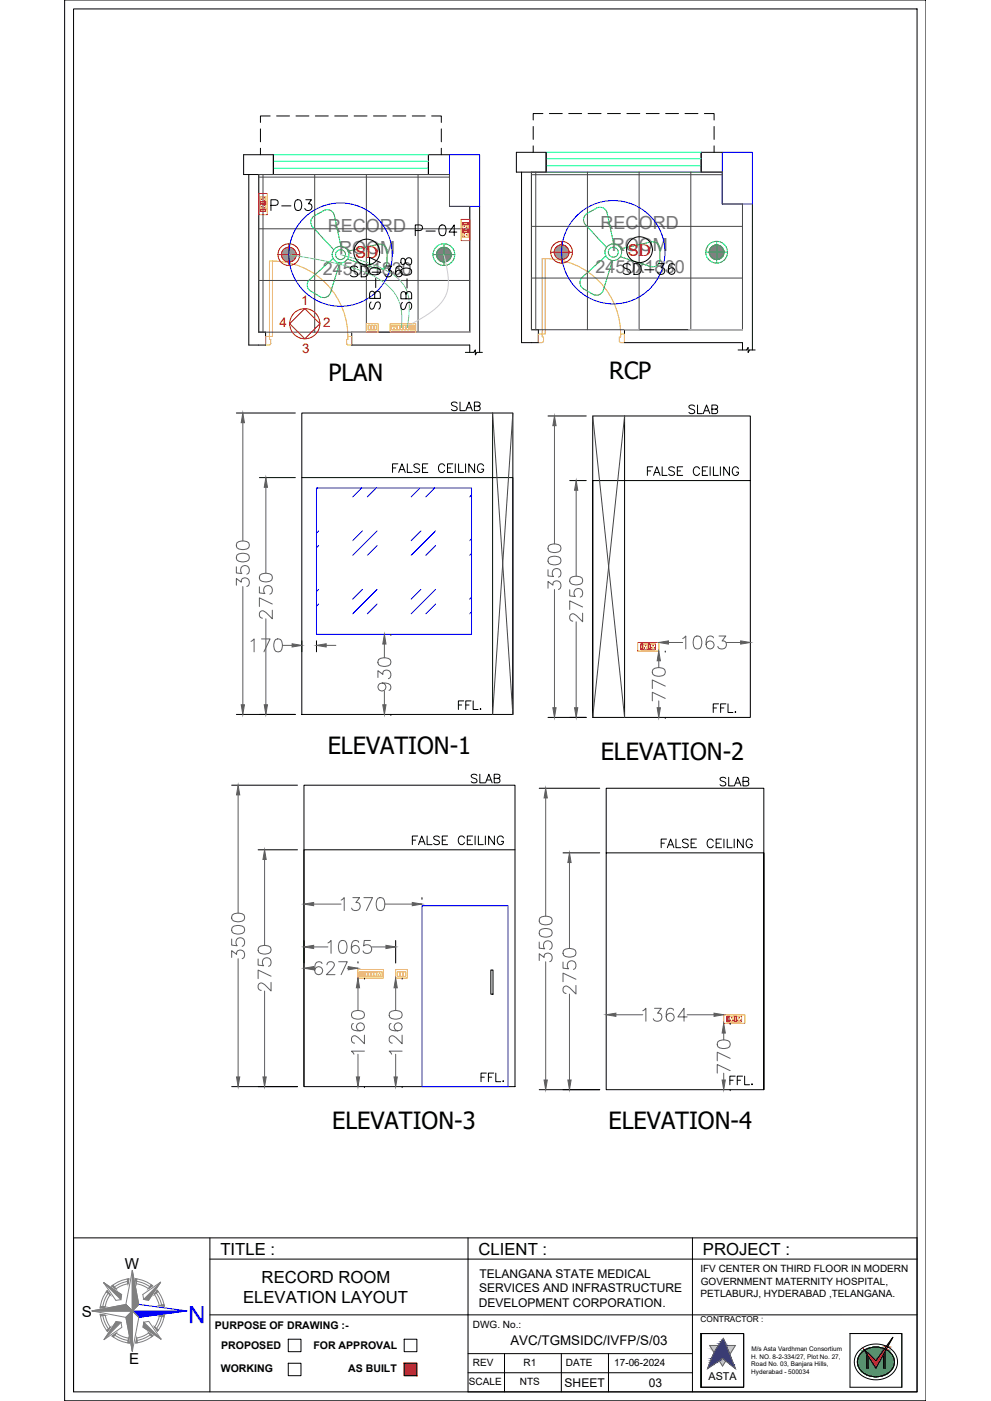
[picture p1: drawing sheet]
<svg xmlns="http://www.w3.org/2000/svg" width="420mm" height="594mm" viewBox="0 0 420 594" stroke-linecap="round" stroke-linejoin="round" font-family="sans-serif">
<!-- layer: walls -->
<path d="M103.3 65.6h12.6v8.4h-12.6zM105.5 74v72.3h7.1v-5.5h-2.9v-66.8M190.6 65.6h-9v8.4h9M218.9 64.6h12.6v8.4h-12.6zM221.1 73v72.3h7.1v-5.5h-2.9v-66.8M306.2 64.6h-8.9v8.4h8.9M199.2 87.5v53.3h-50.1v5.5h50.1v3.1M203.4 87.5v61.9M314.8 86.5v53.3h-50v5.5h50v3.1M319 86.5v61.9" fill="none" stroke="#000" stroke-width=".42"/>
<!-- layer: DOOR -->
<path d="M114.2 110.7h1.3v32h-1.3zM115.5 110.7a32 32 0 0 1 32 33.2M229.9 109.7h1.3v31.9h-1.3zM231.2 109.7a32 32 0 0 1 31.9 33.2M112.6 142.7h1.6v1.2h.6v1.9l-.6 .5h-1.6zM147.5 142.7h1.6v3.6h-1.6l-.6-.5v-1.9h.6zM228.2 141.6h1.7v1.3h.5v1.8l-.5 .6h-1.7zM263.1 141.6h1.7v3.7h-1.7l-.5-.6v-1.8h.5z" fill="none" stroke="#c8c92d" stroke-width=".42"/>
<!-- layer: col -->
<path d="M190.6 65.6h12.8v21.9h-12.8zM306.2 64.6h12.8v21.9h-12.8z" fill="none" stroke="#00f" stroke-width=".42"/>
<!-- layer: Lines -->
<g fill="none" stroke="#000" stroke-width=".42">
<path d="M110.4 54.7v5.4M114.5 49.2h-4.1v2.7M117.3 49.2h5.5M125.5 49.2h5.5M133.7 49.2h5.5M141.9 49.2h5.5M150.1 49.2h5.5M158.4 49.2h5.4M166.6 49.2h5.5M174.8 49.2h5.5M183 49.2h4.1v2.7M187.1 54.7v5.4"/>
<path d="M226.1 53.6v5.5M230.2 48.2h-4.1v2.7M232.9 48.2h5.5M241.1 48.2h5.5M249.3 48.2h5.5M257.6 48.2h5.4M265.8 48.2h5.5M274 48.2h5.5M282.2 48.2h5.5M290.4 48.2h5.5M298.6 48.2h4.2v2.7M302.8 53.6v5.5"/>
<path d="M110.4 62.9v2.7M187.1 62.9v2.7M226.1 61.8v2.8M302.8 61.8v2.8"/>
</g>
<!-- layer: Window -->
<path d="M115.9 74h65.7M115.9 71.3h65.7M115.9 65.6h65.7M115.9 68.4h65.7M231.5 73h65.8M231.5 70.2h65.8M231.5 64.6h65.8M231.5 67.3h65.8" fill="none" stroke="#0ff" stroke-width=".42"/>
<!-- layer: wall -->
<path d="M115.9 65.6v8.4M181.6 65.6v8.4M231.5 64.6v8.4M297.3 64.6v8.4" fill="none" stroke="#000" stroke-width=".42"/>
<!-- layer: ELE-LIGHTING WIRING -->
<g fill="none" stroke="#454545" stroke-width=".42">
<path d="M109.7 74h80.9v13.5h8.6v53.3h-89.5zM109.7 75.1h80.9M111.5 74v66.8M133.4 74v66.8M155.3 74v66.8M177.2 74v66.8M225.3 73h80.9v13.5h8.6v53.3h-89.5zM225.3 74.1h80.9M227.2 73v66.8M249.1 73v66.8M271 73v66.8M292.9 73v66.8"/>
<path d="M109.7 97h89.5M225.3 96h89.5M109.7 118.9h89.5M225.3 117.9h89.5"/>
</g>
<!-- layer: ELE-12W UPS LIGHT -->
<g fill="none" stroke="#0f0" stroke-width=".42">
<path d="M183.6 108h9.2M188.2 103.4v9.2M299.2 106.9h9.2M303.8 102.3v9.3"/>
<circle cx="188.2" cy="108" r="3.1"/>
<circle cx="188.2" cy="108" r="4.6"/>
<circle cx="303.8" cy="107" r="3.1"/>
<circle cx="303.8" cy="107" r="4.6"/>
</g>
<g fill="none" stroke="#808080" stroke-width=".42">
<path d="M185.1 107.9l3.2 3.2M185.1 108l3.1 3.1M185.1 108.2l2.9 2.9M185.1 107.7l3.4 3.4M185.1 107.6l3.5 3.5M185.1 108.4l2.7 2.7M185.1 107.4l3.7 3.7M185.1 108.6l2.5 2.4M185.2 107.3l3.7 3.7M185.2 108.8l2.2 2.2M185.2 107.1l3.8 3.9M185.2 107l4 4"/>
<path d="M185.3 109l1.9 1.9M185.3 106.9l4 4M185.3 106.8l4.1 4.1M185.4 106.7l4.1 4.1M185.4 109.3l1.5 1.5M185.4 106.6l4.2 4.2M185.5 106.4l4.2 4.3M185.5 106.3l4.3 4.3M185.6 109.7l.9 .9M185.6 106.2l4.3 4.4M185.9 105.9l4.4 4.4-4.5-4.3M186 105.8l4.4 4.4"/>
<path d="M186 105.7l4.5 4.4M186.1 105.6l4.4 4.4M186.2 105.6l4.4 4.4M186.3 105.5l4.4 4.4M186.4 105.4l4.4 4.4M186.5 105.3l4.3 4.4M186.6 105.3l4.3 4.3M186.7 105.2l4.2 4.3M186.8 105.2l4.2 4.2M186.9 105.1l4.2 4.1M187 105.1l4.1 4M187.2 105l4 4"/>
<path d="M187.3 105l3.9 3.9M187.4 104.9l3.8 3.9M187.5 104.9l3.8 3.7M187.7 104.9l3.6 3.6M187.8 104.9l3.5 3.4M188 104.9l3.3 3.3M188.1 104.8l3.2 3.2M188.3 104.8l3 3.1M188.5 104.9l2.8 2.8M188.7 104.9l2.6 2.6M188.9 104.9l2.4 2.4M189.1 105l2.1 2.1"/>
<path d="M189.3 105.1l1.8 1.8M189.6 105.2l1.4 1.4M190 105.4l.7 .7M190.1 110.4l-4.4-4.3 4.3 4.4M300.7 107l3.1 3.1M300.7 106.8l3.3 3.3M300.7 107.2l2.9 2.9M300.7 106.7l3.4 3.4M300.7 107.4l2.7 2.7M300.7 106.5l3.6 3.6M300.8 106.4l3.6 3.6M300.8 107.5l2.4 2.5"/>
<path d="M300.8 106.3l3.7 3.7M300.8 107.8l2.2 2.2M300.8 106.1l3.9 3.9M300.9 106l3.9 3.9M300.9 108l1.9 1.9M300.9 105.9l4 4M300.9 105.8l4.1 4M301 105.6l4.1 4.2M301 108.3l1.5 1.5M301.1 105.5l4.2 4.2M301.1 105.4l4.3 4.3M301.2 105.3l4.3 4.3"/>
<path d="M301.2 108.6l1 1M301.2 105.2l4.4 4.4M301.3 105.1l4.4 4.4M301.4 105l4.4 4.4M301.4 104.9l4.4 4.4M301.5 104.9l4.4 4.4M301.6 104.8l4.4 4.4M301.7 104.7l4.4 4.4M301.8 104.6l4.4 4.4M301.9 104.5l4.4 4.4M301.9 104.5l4.4 4.3M302 104.4l4.4 4.3"/>
<path d="M302.3 104.2l4.3 4.2M302.5 104.1l4.1 4.2M302.6 104.1l4.1 4.1M302.7 104l4 4.1M302.8 104l4 4M302.9 104l3.9 3.9M303 103.9l3.9 3.8M303.2 103.9l3.7 3.7M303.3 103.9l3.6 3.6M303.5 103.8l3.4 3.5M303.6 103.8l3.4 3.4M303.8 103.8l3.2 3.2"/>
<path d="M303.9 103.8l3.1 3.1M304.1 103.8l2.9 2.9M304.3 103.9l2.6 2.6M304.5 103.9l2.4 2.4M304.7 103.9l2.1 2.2M305 104l1.8 1.8M305.3 104.2l1.3 1.3M305.7 104.4l.7 .7M306.5 108.5l-4.3-4.2 4.3 4.3"/>
</g>
<!-- layer: ELE-12W LED -->
<g fill="none" stroke="#f00" stroke-width=".42">
<path d="M117.9 108h9.2M122.5 103.4v9.2M233.5 106.9h9.2M238.1 102.3v9.3"/>
<circle cx="122.5" cy="108" r="3.1"/>
<circle cx="122.5" cy="108" r="4.6"/>
<circle cx="238.1" cy="107" r="3.1"/>
<circle cx="238.1" cy="107" r="4.6"/>
</g>
<g fill="none" stroke="#989898" stroke-width=".42">
<path d="M119.3 107.9l3.3 3.2M119.3 108l3.1 3.1M119.3 108.2l2.9 2.9M119.3 107.7l3.4 3.4M119.4 108.4l2.7 2.7M119.4 107.6l3.5 3.5M119.4 107.4l3.6 3.7M119.4 108.6l2.5 2.4M119.4 107.3l3.8 3.7M119.4 108.8l2.3 2.2M119.4 107.1l3.9 3.9M119.5 107l3.9 4"/>
<path d="M119.5 109l1.9 1.9M119.5 106.9l4 4M119.6 106.8l4.1 4.1M119.6 106.7l4.2 4.1M119.6 109.3l1.5 1.5M119.7 106.6l4.2 4.2M119.7 106.4l4.3 4.3M119.8 106.3l4.3 4.3M119.8 109.7l1 .9M119.9 106.2l4.3 4.4M119.9 106.1l4.4 4.4M120 106.1l4.4 4.3"/>
<path d="M120.1 106l4.4 4.4M120.1 105.9l4.5 4.4M120.2 105.8l4.4 4.4M120.3 105.7l4.4 4.4M120.4 105.6l4.4 4.4M120.5 105.6l4.4 4.4M120.8 105.3l4.3 4.4M120.9 105.3l4.3 4.3M121 105.2l4.2 4.3M121.1 105.2l4.2 4.2M121.2 105.1l4.1 4.1M121.3 105.1l4.1 4"/>
<path d="M121.4 105l4 4M121.5 105l4 3.9M121.7 104.9l3.8 3.9M121.8 104.9l3.7 3.7M121.9 104.9l3.7 3.6M122.1 104.9l3.5 3.4M122.2 104.9l3.4 3.3M122.4 104.8l3.2 3.2M122.6 104.8l3 3.1M122.7 104.9l2.9 2.8M122.9 104.9l2.7 2.6M123.1 104.9l2.4 2.4"/>
<path d="M123.3 105l2.2 2.1M123.6 105.1l1.8 1.8M123.9 105.2l1.4 1.4M124.3 105.4l.7 .7M125 109.8l-4.3-4.4 4.3 4.5M235 106.8l3.2 3.3M235 107l3.1 3.1M235 107.2l2.9 2.9M235 106.7l3.4 3.4M235 106.5l3.5 3.6M235 107.4l2.7 2.7M235 106.4l3.7 3.6"/>
<path d="M235 107.5l2.5 2.5M235.1 106.3l3.7 3.7M235.1 107.8l2.2 2.2M235.1 106.1l3.8 3.9M235.1 106l4 3.9M235.2 108l1.9 1.9M235.2 105.9l4 4M235.2 105.8l4.1 4M235.3 105.6l4.1 4.2M235.3 108.3l1.5 1.5M235.3 105.5l4.2 4.2M235.4 105.4l4.2 4.3"/>
<path d="M235.4 105.3l4.3 4.3M235.5 108.6l.9 1M235.5 105.2l4.3 4.4M235.6 105.1l4.3 4.4M235.7 104.9l4.4 4.4-4.5-4.3M235.8 104.9l4.4 4.4M235.9 104.8l4.4 4.4M235.9 104.7l4.5 4.4M236 104.6l4.4 4.4M236.1 104.5l4.4 4.4M236.2 104.5l4.4 4.3M236.3 104.4l4.4 4.3"/>
<path d="M236.4 104.3l4.3 4.3M236.5 104.3l4.3 4.2M236.6 104.2l4.3 4.2M236.7 104.1l4.2 4.2M236.8 104.1l4.2 4.1M236.9 104l4.1 4.1M237.1 104l4 4M237.2 104l3.9 3.9M237.3 103.9l3.8 3.8M237.4 103.9l3.8 3.7M237.6 103.9l3.6 3.6M237.7 103.8l3.5 3.5"/>
<path d="M237.9 103.8l3.3 3.4M238 103.8l3.2 3.2M238.2 103.8l3 3.1M238.4 103.8l2.8 2.9M238.6 103.9l2.6 2.6M238.8 103.9l2.4 2.4M239 103.9l2.1 2.2M239.2 104l1.8 1.8M239.5 104.2l1.4 1.3M239.9 104.4l.7 .7"/>
</g>
<!-- layer: ELE-1200MM CEILINGFAN -->
<g fill="none" stroke="#0f0" stroke-width=".42">
<path d="M137.2 89.3l-3.9 2.2a3.1 3.1 0 0 0-.7 4.8l8.9 9.6M137.3 89.3a3.1 3.1 0 0 1 4.5 2l2.8 13.1M141.2 109.6l-9.9 9a3.1 3.1 0 0 0 .5 4.9l3.9 2.3a3.1 3.1 0 0 0 4.5-1.7l3.8-12.6M147.6 106.5l12.8-2.9a3.1 3.1 0 0 1 3.7 3M256.9 108.6l-10 8.9M259.7 110.5l-3.9 12.5a3.1 3.1 0 0 1-4.5 1.8l-3.9-2.3a3.1 3.1 0 0 1-.5-5M260.2 103.4l-2.8-13.1a3.1 3.1 0 0 0-4.5-2l-3.9 2.2a3.1 3.1 0 0 0-.8 4.8l8.9 9.6M263.2 105.5l12.9-2.9a3.1 3.1 0 0 1 3.7 3l-.1 4.5"/>
<circle cx="144.4" cy="108" r="2.1"/>
<circle cx="144.4" cy="108" r="3.5"/>
<circle cx="260" cy="107" r="2.1"/>
<circle cx="260" cy="107" r="3.5"/>
</g>
<g fill="none" stroke="#00f" stroke-width=".42">
<circle cx="144.4" cy="108" r="21.9"/>
<circle cx="260" cy="107" r="21.9"/>
</g>
<!-- layer: ELE-LIGHTING WIRING -->
<path d="M188.2 108a32.3 32.3 0 0 1 1.5 15.1l-.9 2.6a25.9 25.9 0 0 1-11.7 10.2l-5.6 3M264.8 139.8h6.2M291.9 139.8h22.9M149.1 140.8h6.2M176.3 140.8h22.9" fill="none" stroke="#debad0" stroke-width=".42"/>
<!-- layer: ELE-4M UPS P.SB -->
<path d="M155.3 137.2h5v3.6h-5zM156.1 137.9h.9v1.9h-.9zM157.3 137.9h1v1.9h-1zM158.6 137.9h.9v1.9h-.9zM167.8 411.1h4.9v3.7h-4.9zM168.5 412.1h.9v1.9h-.9zM169.7 412.1h1v1.9h-1zM171 412.1h1v1.9h-1z" fill="none" stroke="#ffbf00" stroke-width=".42"/>
<!-- layer: ELE-4M RAW P.SB -->
<g fill="none" stroke="#ffbf00" stroke-width=".42">
<path d="M165.4 137.2h10.9v3.6h-10.9zM166 137.9h2.3v1.9h-2.3zM166.6 138.4h.2zM167.1 139.1v.4zM167.4 138.4l.3 .2zM168.5 137.9h.9v1.9h-.9zM169.8 137.9h.9v1.9h-.9zM171 137.9h1v1.9h-1zM172.3 137.9h.9v1.9h-.9zM173.6 137.9h2.1v1.9h-2.1zM174.3 138.9h.3l-.3 .1M174.6 138.5v.3"/>
<path d="M174.7 138.9l.1 .2M174.7 138.9l.2 .1M174.8 138.5l-.1 .3M151.8 411.1h10.8v3.7h-10.8zM152.4 412.1h2.1v1.9h-2.1zM153.2 412.8l.1 .3-.2-.1M153.3 413.4l.1-.2v.3M153.7 412.9l-.2 .2M153.7 413.1h-.2M154.8 412.1h.9v1.9h-.9zM156 412.1h1v1.9h-1zM157.3 412.1h1v1.9h-1z"/>
<path d="M158.6 412.1h.9v1.9h-.9zM159.8 412.1h2.3v1.9h-2.3zM160.3 413.4l.3 .2zM160.8 412.5l.1 .3zM161.3 413.4v.2z"/>
<circle cx="174.6" cy="138.8" r=".7"/>
<circle cx="174.6" cy="138.8" r=".07"/>
<circle cx="153.4" cy="413.1" r=".7"/>
<circle cx="153.4" cy="413.1" r=".07"/>
</g>
<!-- layer: ELE-LIGHTING WIRING -->
<path d="M122.5 108l12 2a77.2 77.2 0 0 1 25 7.7l4.1 2.7 3.2 3.2a18.9 18.9 0 0 1 3.5 14.3l-.1 1M144.4 108l7.7 2.2a39.9 39.9 0 0 1 17 8.2l2.9 3.9 .9 2.4 .5 2.3a43.8 43.8 0 0 1-.6 11.9" fill="none" stroke="#63d7b6" stroke-width=".42"/>
<!-- layer: ELE-2NOS OF 6-16 RAW POWER SOCKET -->
<g fill="none" stroke="#ff7f00" stroke-width=".42">
<path d="M109.7 82h3.6v9h-3.6zM110.3 86.5v-.9v.9M110.3 83.4h2.4v2.1h-2.4zM110.3 89.6v-.8v.8M110.3 88.8h2.4v.8h-2.4h2.4M110.3 86.5h2.4M110.3 85.6h2.4M110.6 88.9v.7h1.8M112.4 85.7h-1.8v.7h1.8M112.7 86.6h-2.4v2.1h2.4M195.5 93h3.7v9h-3.7zM196.1 98.6h2.4v2h-2.4z"/>
<path d="M196.1 94.4h2.4h-2.4v.9h2.4M196.1 95.4h2.4v2.1h-2.4M196.1 97.6h2.4M196.1 98.4h2.4M196.4 94.5h1.9v.7h-1.9M196.4 97.7h1.9v.7h-1.9M197.7 99.5l.4 .1zM197.7 96.4h.4zM198.5 97.6v.8v-.8M198.5 94.4v.9v-.9M270.3 272.4h9v3.7h-9zM271.7 273.1h.8h-.8"/>
<path d="M272.5 273.3h-.7v1.9l.7-.1M272.5 273.1v2.3h-.8v-2.3v2.3M272.7 273.1h2v2.3h-2zM273 274.6l.3 .3zM273.6 273.6h.3l-.2 .3zM274.2 274.6l.2 .1-.2 .2zM274.9 273.1h.8h-.8M274.9 273.1v2.3h.8v-2.3M275.6 273.3h-.6v1.9l.6-.1M275.8 273.1h2.1v2.3h-2.1zM276.2 274.6l.3 .3zM276.8 273.6h.2l-.1 .3z"/>
<path d="M277.4 274.6l.2 .1-.3 .2zM306.8 430.3h9v3.6h-9zM308.2 430.9h.8h-.8M308.3 431.2h.7v1.8h-.7zM308.3 433h.7M309 430.9v2.4h-.8v-2.4v2.4M309.2 430.9h2.1v2.4h-2.1zM309.5 432.5l.3 .3zM310.1 431.4l.3 .1-.2 .3zM310.7 432.5l.3 .1-.3 .2zM311.4 430.9h.8h-.8M311.4 430.9v2.4h.8v-2.4"/>
<path d="M311.5 431.2h.6v1.8h-.6zM311.5 433h.6M312.4 430.9h2v2.4h-2zM312.7 432.5l.3 .3zM313.3 431.4l.2 .1-.1 .3zM313.9 432.5l.2 .1-.3 .2z"/>
</g>
<!-- layer: FA-BELOW SMOKE DERECTOR -->
<g fill="none" stroke="#000" stroke-width=".42">
<circle cx="155.5" cy="106.9" r="5.5"/>
<circle cx="271.1" cy="105.9" r="5.5"/>
</g>
<!-- layer: 0 -->
<path d="M27.4 0h365.2v594h-365.2zM31.2 3.8h357.6v586.4h-357.6zM197.3 149.4h3.6l.6-1v2.1l.7-1.1h2.3M312.9 148.4h3.6l.7-1.1v2.2l.6-1.1h2.4M208.1 411.3h.9v10.3h-.9zM198.4 524.9v65.3h190.4M388.8 524.9h-357.6v65.3M315.2 565.5h-18v22.7h18.1M360.4 565.5h21.9v22.7M297.2 588.1v-22.6h18.1v22.6" fill="none" stroke="#000" stroke-width=".42"/>
<!-- layer: EQP ASBUILT -->
<g fill="none" stroke="#000" stroke-width=".42">
<path d="M100.2 175.1h25M128 175.1h89.4v127.9h-89.4zM208.9 175.1v127.9M232.3 176.4h16.3M264.8 176.4v127.8M110 202.5h15.2M128 202.5h89.4v100.5M241.5 203.8h7.1M318.1 203.8h-66.8v100.4h66.8v-127.8h-66.8v127.8M128 271.7v4.7M134.2 271.7v4.7M165.7 269h.1"/>
<path d="M282 276.1h.1M100.2 303h25M165.7 303h.1M232.3 304.2h16.3M282 304.2h.1M98.2 333h27.9M128.9 333h89.4v127.8h-89.4zM228.6 334.2h25.7M109.4 360.3h16.7M218.3 360.3h-89.4v100.5M238.7 361.6h15.6M257 361.6h66.8v100.5h-66.8v-127.9h66.8v127.9"/>
<path d="M128.9 398.8v9.6M167.8 398.8v9.6M178.9 380.6v.7M151.8 407.8v.6M154.5 414.8h.1M170.5 414.8h.1M309.6 433.9h.1M98.2 460.8h27.9M154.5 460.8h.1M170.5 460.8h.1M228.6 462.1h25.7"/>
</g>
<path d="M208.9 175.1l8.5 127.9M217.4 175.1l-8.5 127.9M251.3 176.4l13.5 127.8M264.8 176.4l-13.5 127.8" fill="none" stroke="#454545" stroke-width=".42"/>
<g fill="none" stroke="#5e5e5e" stroke-width=".42">
<path d="M102.9 179.2v50.2M235.1 180.5v50.1M112.7 206.6v36.5M244.3 207.9v36.4M100.5 235.4a4.2 4.2 0 0 1 4.9 0 1.78 1.78 0 0 1-.8 2.6 4.5 4.5 0 0 1-4.1-.5l-.3-.8zM100.5 230.2a4.2 4.2 0 0 1 4.9 0 1.78 1.78 0 0 1-.8 2.6 4.5 4.5 0 0 1-4.1-.5l-.3-.8zM232.6 236.7a4.2 4.2 0 0 1 5 0 1.78 1.78 0 0 1-.8 2.6 4.5 4.5 0 0 1-4.2-.6l-.3-.7zM232.6 231.4a4.2 4.2 0 0 1 5 0 1.78 1.78 0 0 1-.8 2.6 4.5 4.5 0 0 1-4.2-.5l-.3-.8zM100.2 248.2v-2.9l2.1 1.6a1.76 1.76 0 0 1 2-1.9 1.76 1.76 0 0 1 1.4 2.4l-.3 .8-.8 .5M100.2 240.3v2.7l2.4 .2a1.93 1.93 0 0 1-.1-2.9 1.93 1.93 0 0 1 2.9 .4 1.93 1.93 0 0 1-.8 2.8M102.9 248.7v50.1M110 248.8v2.6l2.3 .3a1.93 1.93 0 0 1 0-2.9 1.93 1.93 0 0 1 2.9 .3 1.93 1.93 0 0 1-.8 2.9"/>
<path d="M110.2 243.9a4.2 4.2 0 0 1 5 0 1.78 1.78 0 0 1-.8 2.6 4.5 4.5 0 0 1-4.2-.5l-.2-.8zM115.5 258.7v3.7l-2.7-2.6a1.65 1.65 0 0 0-2.6-.3l-.2 1.6 .5 .8 .8 .2M115.5 256.1l-5.5-2.6v3.7M232.3 249.4v-2.8l2.1 1.5a1.76 1.76 0 0 1 2-1.8 1.76 1.76 0 0 1 1.4 2.4l-.2 .7-.8 .6M232.3 241.6v2.6l2.4 .3a1.93 1.93 0 0 1-.1-2.9 1.93 1.93 0 0 1 2.9 .3 1.93 1.93 0 0 1-.7 2.8M235.1 250v50.1M241.5 250.1v2.6l2.4 .3a1.94 1.94 0 0 1-.1-3 1.94 1.94 0 0 1 2.9 .4 1.94 1.94 0 0 1-.7 2.8M241.8 245.1a4.2 4.2 0 0 1 5 0 1.78 1.78 0 0 1-.8 2.6 4.5 4.5 0 0 1-4.2-.5l-.3-.8zM247 257.4l-5.5-2.6v3.6M106.4 272l1.3-1.1v5.5M110.9 270.9h3.6l-2.6 5.5M112.7 262.4v36.4"/>
<path d="M116.9 271.2a1.78 1.78 0 0 1 2.6 .8 4.5 4.5 0 0 1-.6 4.1 1.78 1.78 0 0 1-2.6-.7 4.5 4.5 0 0 1 .6-4.2zM119.7 273.7h4.2M138.3 273.7h4.1M160.5 279.7a4.2 4.2 0 0 1 4.9 0 1.78 1.78 0 0 1-.7 2.6 4.5 4.5 0 0 1-4.2-.5l-.3-.8zM163 273.1v5.8M244.3 263.7v36.4M247 260v3.7l-2.6-2.7a1.65 1.65 0 0 0-2.6-.2l-.3 1.5 .6 .8 .8 .3M283.4 272.4h6M289.5 270.7l1.3-1v5.5M294.7 270a1.77 1.77 0 0 1 2.6 .7 4.5 4.5 0 0 1-.5 4.2 1.77 1.77 0 0 1-2.7-.8 4.5 4.5 0 0 1 .6-4.1zM302.5 270.5a1.61 1.61 0 0 0-2.4-.5 4.2 4.2 0 0 0 0 4.9 1.7 1.7 0 0 0 2.5-.7 1.7 1.7 0 0 0-1.1-2.4 1.7 1.7 0 0 0-2.1 1.6M304.8 269.7h2.9l-1.6 2.1a1.76 1.76 0 0 1 1.9 2 1.76 1.76 0 0 1-2.4 1.4l-.8-.3-.5-.8"/>
<path d="M308 272.4h6M160.2 287.3v-2.9l2.1 1.6a1.76 1.76 0 0 1 2-1.9 1.76 1.76 0 0 1 1.4 2.4l-.3 .8-.7 .5M162.1 289.6a1.7 1.7 0 0 1 1.4 2.4 1.7 1.7 0 0 1-2.7 .6 1.7 1.7 0 0 1 .2-2.7 4.9 4.9 0 0 1 4.4 .5 1.62 1.62 0 0 1-.5 2.4M163 293v5.8M276.8 283.9a4.2 4.2 0 0 1 5 0 1.77 1.77 0 0 1-.8 2.6 4.5 4.5 0 0 1-4.2-.5l-.2-.8zM279.3 280.2v2.9M279.3 297.2v2.9M282 296.2l-5.4-2.7v3.7M282 290.9l-5.4-2.6v3.7M101 337.1v50.1M231.4 338.4v50.1M112.2 364.5v36.4"/>
<path d="M241.4 365.7v36.5M98.2 398.2v2.6l2.4 .2a1.94 1.94 0 0 1-.1-2.9 1.94 1.94 0 0 1 2.9 .4 1.94 1.94 0 0 1-.7 2.8M98.5 393.2a4.2 4.2 0 0 1 4.9 0 1.78 1.78 0 0 1-.7 2.6 4.5 4.5 0 0 1-4.2-.5l-.3-.8zM98.5 388a4.2 4.2 0 0 1 4.9 0 1.78 1.78 0 0 1-.7 2.6 4.5 4.5 0 0 1-4.2-.5l-.3-.8zM133 383.4h11.6M139 399.8l1.4-1v5.5M144.3 399.1a1.78 1.78 0 0 1 2.6 .7 4.5 4.5 0 0 1-.5 4.2 1.78 1.78 0 0 1-2.7-.8 4.5 4.5 0 0 1 .6-4.1zM144.6 381.7l1.3-1.1v5.5M149.6 380.6h2.9l-1.6 2.1a1.76 1.76 0 0 1 1.9 2 1.76 1.76 0 0 1-2.4 1.4l-.8-.3-.5-.7M152.1 399.6a1.62 1.62 0 0 0-2.4-.5 4.2 4.2 0 0 0 0 4.9 1.7 1.7 0 0 0 2.5-.7 1.7 1.7 0 0 0-1.1-2.4 1.7 1.7 0 0 0-2.1 1.6M154.3 380.6h3.6l-2.6 5.5M157 398.8h-2.6l-.2 2.3a1.94 1.94 0 0 1 2.9 0 1.94 1.94 0 0 1-.4 2.9 1.94 1.94 0 0 1-2.8-.8"/>
<path d="M160.3 380.9a1.78 1.78 0 0 1 2.6 .8 4.5 4.5 0 0 1-.5 4.1 1.78 1.78 0 0 1-2.6-.7 4.5 4.5 0 0 1 .5-4.2zM163.2 383.4h11.6M228.6 399.5v2.6l2.4 .2a1.94 1.94 0 0 1-.1-2.9 1.94 1.94 0 0 1 2.9 .4 1.94 1.94 0 0 1-.7 2.8M228.9 394.5a4.2 4.2 0 0 1 4.9 0 1.78 1.78 0 0 1-.7 2.6 4.5 4.5 0 0 1-4.2-.5l-.3-.8zM228.9 389.3a4.2 4.2 0 0 1 4.9 0 1.78 1.78 0 0 1-.7 2.6 4.5 4.5 0 0 1-4.2-.5l-.3-.8zM98.2 406v-2.9l2.1 1.6a1.76 1.76 0 0 1 2-1.9 1.76 1.76 0 0 1 1.4 2.4l-.3 .8-.7 .5M101 406.5v50.2M109.4 406.6v2.7l2.4 .2a1.94 1.94 0 0 1-.1-2.9 1.94 1.94 0 0 1 2.9 .4 1.94 1.94 0 0 1-.7 2.8M109.7 401.7a4.2 4.2 0 0 1 5 0 1.78 1.78 0 0 1-.8 2.6 4.5 4.5 0 0 1-4.2-.5l-.3-.8zM114.9 416.6v3.6l-2.6-2.6a1.64 1.64 0 0 0-2.6-.3l-.3 1.6 .6 .8 .7 .3M114.9 414l-5.5-2.7v3.7M133 410.6h.4"/>
<path d="M133 401.5h6M136.5 408.6a1.61 1.61 0 0 0-2.3-.5 4.2 4.2 0 0 0 0 4.9 1.7 1.7 0 0 0 2.5-.7 1.7 1.7 0 0 0-1.2-2.4 1.7 1.7 0 0 0-2.1 1.6M138.6 409.1l.5-1 1.6-.3a1.34 1.34 0 0 1 .8 2.1l-3.1 3.4h3.6M143.6 407.8h3.6l-2.6 5.5M147.2 410.6h.5M151.8 418.9v9.6M157.6 401.5h6M167.8 418.9v9.6M228.6 407.3v-2.9l2.1 1.6a1.76 1.76 0 0 1 2-1.9 1.76 1.76 0 0 1 1.4 2.4l-.3 .8-.7 .5M231.4 407.8v50.2M238.7 407.9v2.6l2.4 .3a1.94 1.94 0 0 1-.1-2.9 1.94 1.94 0 0 1 2.9 .4 1.94 1.94 0 0 1-.8 2.8M239 403a4.2 4.2 0 0 1 4.9 0 1.78 1.78 0 0 1-.8 2.6 4.5 4.5 0 0 1-4.1-.5l-.3-.8z"/>
<path d="M244.2 417.9v3.6l-2.6-2.6a1.7 1.7 0 0 0-2.4-.5l-.5 .8v1l.5 .8 .8 .2M244.2 415.2l-5.5-2.6v3.7M112.2 420.2v36.5M149.3 429.3a4.2 4.2 0 0 1 4.9 0 1.78 1.78 0 0 1-.7 2.6 4.5 4.5 0 0 1-4.2-.5l-.3-.8zM149.8 434a1.61 1.61 0 0 0-.5 2.3 4.2 4.2 0 0 0 4.9 0 1.7 1.7 0 0 0-.7-2.4 1.7 1.7 0 0 0-2.3 1.1 1.7 1.7 0 0 0 1.5 2.1M154.5 438.9v3.7l-2.6-2.6a1.65 1.65 0 0 0-2.6-.3l-.3 1.6 .6 .8 .7 .2M165.3 429.3a4.2 4.2 0 0 1 4.9 0 1.78 1.78 0 0 1-.8 2.6 4.5 4.5 0 0 1-4.1-.5l-.3-.8zM165.8 434a1.61 1.61 0 0 0-.5 2.3 4.2 4.2 0 0 0 4.9 0 1.7 1.7 0 0 0-.7-2.4 1.7 1.7 0 0 0-2.4 1.1 1.7 1.7 0 0 0 1.6 2.1M170.5 438.9v3.7l-2.6-2.6a1.65 1.65 0 0 0-2.6-.3l-.3 1.6 .5 .8 .8 .2M241.4 421.5v36.5M261.1 430.3h11.4M272.5 428.6l1.3-1v5.4"/>
<path d="M277.5 427.6h2.9l-1.6 2a1.76 1.76 0 0 1 1.9 2.1 1.76 1.76 0 0 1-2.4 1.3l-.8-.2-.5-.8M285.6 428.3a1.61 1.61 0 0 0-2.4-.5 4.2 4.2 0 0 0 0 5 1.7 1.7 0 0 0 2.5-.8 1.7 1.7 0 0 0-1.2-2.3 1.7 1.7 0 0 0-2.1 1.5M291.3 431.2h-3.9l2.6-3.6v5.4M291.3 430.3h11.4M306.8 438.1v2.9M151.8 447v9.7M154.5 445.7h-5.5l1.1 1.3M167.8 447v9.7M170.5 445.7h-5.5l1.1 1.3M304.4 441.7a4.2 4.2 0 0 1 4.9 0 1.77 1.77 0 0 1-.8 2.7 4.5 4.5 0 0 1-4.1-.6l-.3-.7zM309.6 454l-5.5-2.6v3.7M309.6 448.8l-5.5-2.6v3.6"/>
</g>
<g fill="#5e5e5e" stroke="#5e5e5e" stroke-width=".42">
<path d="M235.1 176.4l.7 4.1h-1.4z"/>
<path d="M234.4 300.1h1.4l-.7 4.1z"/>
<path d="M244.3 203.8l.7 4.1h-1.4z"/>
<path d="M243.6 300.1h1.4l-.7 4.1z"/>
<path d="M279.3 272.4l4.1-.6v1.3z"/>
<path d="M314 271.8l4.1 .6-4.1 .7z"/>
<path d="M279.3 276.1l.7 4.1h-1.4z"/>
<path d="M278.6 300.1h1.4l-.7 4.1z"/>
<path d="M102.9 175.1l.7 4.1h-1.3z"/>
<path d="M102.3 298.8h1.3l-.7 4.2z"/>
<path d="M112.7 202.5l.7 4.1h-1.4z"/>
<path d="M112 298.8h1.4l-.7 4.2z"/>
<path d="M134.2 273.7l4.1-.7v1.4z"/>
<path d="M123.9 273l4.1 .7-4.1 .7z"/>
<path d="M163 269l.7 4.1h-1.4z"/>
<path d="M162.3 298.8h1.4l-.7 4.2z"/>
<path d="M231.4 334.2l.6 4.2h-1.3z"/>
<path d="M230.7 458h1.3l-.6 4.1z"/>
<path d="M241.4 361.6l.7 4.1h-1.3z"/>
<path d="M240.8 458h1.3l-.7 4.1z"/>
<path d="M302.7 429.6l4.1 .7-4.1 .7z"/>
<path d="M257 430.3l4.1-.7v1.4z"/>
<path d="M306.8 433.9l.7 4.2h-1.3z"/>
<path d="M101 333l.6 4.1h-1.3z"/>
<path d="M100.3 456.7h1.3l-.6 4.1z"/>
<path d="M112.2 360.3l.7 4.2h-1.4z"/>
<path d="M111.5 456.7h1.4l-.7 4.1z"/>
<path d="M147.7 409.9l4.1 .7-4.1 .6z"/>
<path d="M128.9 410.6l4.1-.7v1.3z"/>
<path d="M151.8 414.8l.7 4.1h-1.4z"/>
<path d="M151.1 456.7h1.4l-.7 4.1z"/>
<path d="M167.8 414.8l.6 4.1h-1.3z"/>
<path d="M167.1 456.7h1.3l-.6 4.1z"/>
<path d="M163.6 400.9l4.2 .6-4.2 .7z"/>
<path d="M128.9 401.5l4.1-.6v1.3z"/>
<path d="M174.8 382.7l4.1 .7-4.1 .7z"/>
<path d="M128.9 383.4l4.1-.7v1.4z"/>
</g>
<g fill="none" stroke="#00f" stroke-width=".42">
<path d="M134.2 206.9h65.7v62.1h-65.7zM134.7 206.9l-.5 .6M153.3 206.9l-3.8 3.8M159.5 206.9l-3.8 3.8M178.1 206.9l-3.8 3.8M184.3 206.9l-3.8 3.8M199.9 209.9l-.8 .8M135.1 225.1l-.9 .9M135.1 231.4l-.9 .8M153.7 225.1l-4.2 4.2M159.9 225.1l-10.4 10.4M159.9 231.4l-4.2 4.1"/>
<path d="M178.5 225.1l-4.2 4.2M184.7 225.1l-10.4 10.4M184.7 231.4l-4.2 4.1M199.9 234.7l-.8 .8M199.9 228.5l-.8 .8M135.1 249.9l-.9 .9M135.1 256.1l-.9 .9M153.7 249.9l-4.2 4.2M159.9 249.9l-10.4 10.4M159.9 256.1l-4.2 4.2M178.5 249.9l-4.2 4.2M184.7 249.9l-10.4 10.4"/>
<path d="M184.7 256.1l-4.2 4.2M199.9 259.5l-.8 .8M199.9 253.3l-.8 .8M178.9 384.1h36.5v76.7h-36.5z"/>
</g>
<!-- layer: 0 -->
<g fill="none" stroke="#f00" stroke-width=".42">
<path d="M122.8 137.3l6.4-6.4 6.4 6.4-6.4 6.4z"/>
<circle cx="129.2" cy="137.3" r="6.4"/>
</g>
<!-- layer: HATCH -->
<path d="M388.8 524.9v65.3" fill="none" stroke="#000" stroke-width=".42"/>
<!-- layer: TITLE -->
<g fill="none" stroke="#808080" stroke-width=".42">
<path d="M56.1 538.8v17.1v-17.1M39 555.9h17.1l-2.7 2.7 2.7-2.7zM42.5 557.3l2.1 .4a11.6 11.6 0 0 0 2.2 5.1l-1.2 1.8a13.7 13.7 0 0 1-3.1-7.3zM43.6 557.9a12.7 12.7 0 0 0 2.4 5.5M43.9 543.9l7.7 5.1-.4 2.1-2.1 .3zM45.5 547.3l1.2 1.8a11.6 11.6 0 0 0-2.1 5.1l-2.1 .4a13.7 13.7 0 0 1 3-7.3zM45.8 548.5a12.7 12.7 0 0 0-2.2 5.5M47.4 545.3a13.7 13.7 0 0 1 7.2-3l-.3 2.1a11.7 11.7 0 0 0-5.1 2.1zM53.4 553.2l2.7 2.7-2.7-2.7M53.4 553.2l-14.4 2.7 14.4 2.7 2.7 14.4 2.8-14.4M54.1 543.4a12.7 12.7 0 0 0-5.6 2.3M57.4 542.2a13.7 13.7 0 0 1 7.3 3l-1.8 1.2a11.6 11.6 0 0 0-5.1-2z"/>
<path d="M57.9 543.3a12.7 12.7 0 0 1 5.6 2.3M58.8 553.1l-2.7-14.3-2.7 14.4M58.8 553.1l-2.7 2.8v17.1v-17.1l2.8 2.7-2.8-2.7zM60.6 548.9l7.5-5.2-5.1 7.6-2.1-.3zM66.3 548.3a12.7 12.7 0 0 1 2.3 5.4M66.6 547.1a13.7 13.7 0 0 1 3 6.7l-2.1-.2-.6-2.1-1.5-2.6zM67.5 558l2.2-.3a13.6 13.6 0 0 1-2.9 6.8l-1.3-1.8 1.4-2.6zM68.6 557.9a12.7 12.7 0 0 1-2.2 5.4M47.5 566.5l1.8-1.2a11.5 11.5 0 0 0 5.1 2.1l.5 2.1a13.7 13.7 0 0 1-7.4-3zM48.7 566.1a12.7 12.7 0 0 0 5.6 2.3M49.2 560.4l2.1 .3 .4 2.1-7.6 5.3zM58 567.4a11.5 11.5 0 0 0 5.1-2.2l1.8 1.2a13.7 13.7 0 0 1-7.3 3.1z"/>
<path d="M61 560.7l2.1-.4 5.2 7.6-7.6-5.1zM63.7 566a12.7 12.7 0 0 1-5.6 2.4"/>
</g>
<g fill="#808080" stroke="#808080" stroke-width=".42">
<path d="M56.1 538.8l2.7 14.3-2.7 2.8z"/>
<path d="M56.1 555.9v17.1l-2.7-14.4z"/>
<path d="M63.1 565.2l1.8 1.2-.6 .4z"/>
<path d="M61 560.7l7.3 7.2-7.6-5.1z"/>
<path d="M65.5 562.7l1.7 1.2-.4 .6z"/>
<path d="M58 567.4l.3 2-.7 .1z"/>
<path d="M54.4 567.4l.5 2.1-.8-.1z"/>
<path d="M45.1 564.1l1.7-1.3-1.2 1.8z"/>
<path d="M47.5 566.5l1.8-1.2-1.2 1.7z"/>
<path d="M49.2 560.4l2.1 .3-7.2 7.4z"/>
<path d="M39 555.9l14.4-2.7 2.7 2.7z"/>
<path d="M42.5 557.3l2.1 .4-2 .4z"/>
<path d="M42.6 553.9l2 .3-2.1 .4z"/>
<path d="M68.1 543.7l-5.1 7.6-2.1-.3z"/>
<path d="M64.1 544.8l.6 .4-1.8 1.2z"/>
<path d="M66.6 547.1l.5 .6-1.7 1.2z"/>
<path d="M57.4 542.2l.7 .1-.3 2.1z"/>
<path d="M43.9 543.9l7.7 5.1-.4 2.1z"/>
<path d="M53.9 542.4l.7-.1-.3 2.1z"/>
<path d="M45.5 547.3l1.2 1.8-1.7-1.2z"/>
<path d="M47.4 545.3l.5-.4 1.3 1.6z"/>
<path d="M67.5 553.6l2-.5 .1 .7z"/>
<path d="M67.5 558l2.2-.3-.2 .8z"/>
</g>
<path d="M58.8 553.1l20.4 2.8-20.3 2.7" fill="none" stroke="#00f" stroke-width=".42"/>
<path d="M56.1 555.9h23.1l-20.3 2.7z" fill="#00f" stroke="#00f" stroke-width=".42"/>
<!-- layer: MEP_HVAC_TEXT -->
<path d="M89 533.9h299.8M89 524.9v65.3M293.6 524.9v65.3M89 557.6h109.4M198.3 557.6h190.5M198.4 574h95.2M213.9 574v16.2M238 574v16.2M258 574v16.2M198.4 582.1h95.2" fill="none" stroke="#000" stroke-width=".42"/>
<!-- layer: 0.0 -->
<path d="M122.2 567.9h5.4v5.3h-5.4zM122.2 578.1h5.4v5.2h-5.4zM171.4 567.9h5.3v5.3h-5.3zM171.4 578.1h5.3v5.2h-5.3zM315.2 565.5h-18v22.7h18M315.3 565.5v22.7M360.4 565.5h21.9v22.7h-21.9zM364.2 572.7l2.4-1.7 3.3-1 3.2 .1 3.1 .9 2.4 1.9 1.5 2.3 .4 2.5-.6 2.6-2 2.5-3.3 1.8-3.9 .5-3.9-1-2.8-2.1-1.6-3-.2-1.7 .3-1.7zM365.4 573.4a8.8 8.8 0 0 1 13.5 2.3 6.4 6.4 0 0 1-6.4 8 7.5 7.5 0 0 1-9-6.2l.3-1.8zM366.3 572.2l5.1 4.9 7.1-10-7.1 13zM367.5 574v6.1h.6v-5.1M375.3 573v7.1h-.7v-5.9" fill="none" stroke="#000" stroke-width=".42"/>
<!-- layer: MEP_HVAC_TEXT -->
<path d="M171.4 578.1l5.3 5.2v-5.2zM171.4 578.1l5.3 5.2h-5.3z" fill="#f00" stroke="#f00" stroke-width=".42"/>
<!-- layer: 0.0 -->
<g fill="#000" stroke="#000" stroke-width=".42">
<path d="M375.3 573v1h-.6z"/>
<path d="M367.5 574.2l.6 .8zM367.5 574.2l.6 .8h-.6z"/>
<path d="M367.5 575l.6 5.1v-5.1zM367.5 575l.6 5.1h-.6z"/>
<path d="M374.7 574l.6 .2zM374.7 574l.6 .2z"/>
<path d="M374.6 574.2l.7 5.9v-5.9zM374.6 574.2l.7 5.9h-.7z"/>
</g>
<g fill="#139b48" stroke="#139b48" stroke-width=".42">
<path d="M371.2 571.2h.4z"/>
<path d="M371 583.8h.7z"/>
<path d="M371.2 571.2h.6zM370.9 571.2h.9z"/>
<path d="M370.9 571.2h1.1zM370.8 571.2h1.2z"/>
<path d="M370.8 571.2l1.4 .1zM370.5 571.3h1.7z"/>
<path d="M370.5 571.3h1.8zM370.4 571.3h1.9z"/>
<path d="M370.4 571.3h2.1zM370.2 571.3h2.3z"/>
<path d="M370.2 571.3h2.5zM370.1 571.3h2.6z"/>
<path d="M370.1 571.3h2.8zM369.8 571.3h3.1z"/>
<path d="M369.8 571.3l3.2 .1zM369.7 571.4h3.3z"/>
<path d="M369.7 571.4h3.5zM369.5 571.4h3.7z"/>
<path d="M369.5 571.4h3.9zM369.4 571.4h4z"/>
<path d="M369.4 571.4l4.2 .1zM369.1 571.5h4.5z"/>
<path d="M369.1 571.5h4.6zM369 571.5h4.7z"/>
<path d="M369 571.5l4.9 .1zM368.8 571.6h5.1z"/>
<path d="M368.8 571.6h5.3zM368.7 571.6h5.4z"/>
<path d="M368.7 571.6l5.6 .1zM368.5 571.7h5.8z"/>
<path d="M368.5 571.7h5.9zM368.4 571.7h6z"/>
<path d="M368.4 571.7l6.2 .1zM368.1 571.8h6.5z"/>
<path d="M368.1 571.8h6.6zM368 571.8h6.7z"/>
<path d="M368 571.8l6.9 .1zM367.8 571.9h7.1z"/>
<path d="M367.8 571.9h7.2zM367.7 571.9h7.3z"/>
<path d="M367.7 571.9h7.3zM367.5 572h7.5z"/>
<path d="M367.5 572h7.5zM367.2 572.2h7.7z"/>
<path d="M367.2 572.2h7.7zM366.9 572.3h7.9z"/>
<path d="M375.6 572.3l.4 .1zM375.6 572.3l.4 .1z"/>
<path d="M366.9 572.3h7.9zM366.6 572.5h8z"/>
<path d="M375.6 572.4l.7 .2zM375.6 572.4l.7 .2z"/>
<path d="M366.5 572.6l.1 .1zM366.2 572.7h.4z"/>
<path d="M375.5 572.6l1 .2zM375.5 572.6l1 .2z"/>
<path d="M366.2 572.7l.6 .2zM366 572.9h.8z"/>
<path d="M375.4 572.8l1.4 .2zM375.4 572.8l1.4 .2h-1.5z"/>
<path d="M375.3 573h1.5zM375.3 573h1.5z"/>
<path d="M366 572.9l.9 .2zM365.7 573.1h1.2z"/>
<path d="M375.3 573l1.8 .2zM375.3 573l1.8 .2z"/>
<path d="M365.7 573.1l1.3 .3zM365.5 573.4h1.5z"/>
<path d="M375.3 573.2l2 .2zM375.3 573.2l2 .2z"/>
<path d="M365.5 573.4l1.7 .2zM365.2 573.6l.3-.2 1.7 .2z"/>
<path d="M375.3 573.4l2.2 .2zM375.3 573.4l2.2 .2h-2.2z"/>
<path d="M365.2 573.6l2.1 .2zM365.2 573.6l2.1 .2h-2.3z"/>
<path d="M375.3 573.6l2.5 .2zM375.3 573.6l2.5 .2h-2.5z"/>
<path d="M365 573.8l2.5 .2zM365 573.8l2.5 .2h-2.7z"/>
<path d="M364.8 574h2.7zM364.8 574h2.7z"/>
<path d="M375.3 573.8l2.7 .3-.2-.3zM375.3 573.8l2.7 .3h-2.7z"/>
<path d="M364.8 574l2.7 .3v-.3zM364.8 574l2.7 .3h-2.9z"/>
<path d="M375.3 574.1l2.8 .2-.1-.2zM375.3 574.1l2.8 .2h-2.8z"/>
<path d="M364.6 574.3l2.9 .2v-.2zM364.6 574.3l2.9 .2h-3.1z"/>
<path d="M375.3 574.3l3 .3-.2-.3zM375.3 574.3l3 .3h-3z"/>
<path d="M364.4 574.5l3.1 .3v-.3zM364.4 574.5l3.1 .3h-3.2z"/>
<path d="M375.3 574.6l3.2 .2-.2-.2zM375.3 574.6l3.2 .2h-3.2z"/>
<path d="M364.3 574.8l3.2 .3v-.3zM364.3 574.8l3.2 .3h-3.4z"/>
<path d="M375.3 574.8l3.3 .3-.1-.3zM375.3 574.8l3.3 .3h-3.3z"/>
<path d="M364.1 575.1l3.4 .2v-.2zM364.1 575.1l3.4 .2h-3.5z"/>
<path d="M375.3 575.1l3.5 .3-.2-.3zM375.3 575.1l3.5 .3h-3.5z"/>
<path d="M364 575.3l3.5 .3v-.3zM364 575.3l3.5 .3h-3.6z"/>
<path d="M375.3 575.4l3.6 .2-.1-.2zM375.3 575.4l3.6 .2h-3.6z"/>
<path d="M363.9 575.6l3.6 .3v-.3zM363.9 575.6l3.6 .3h-3.7z"/>
<path d="M375.3 575.6l3.7 .3-.1-.3zM375.3 575.6l3.7 .3h-3.7z"/>
<path d="M363.8 575.9l3.7 .2v-.2zM363.8 575.9l3.7 .2h-3.8z"/>
<path d="M375.3 575.9l3.8 .3-.1-.3zM375.3 575.9l3.8 .3h-3.8z"/>
<path d="M363.7 576.1l3.8 .3v-.3zM363.7 576.1l3.8 .3h-3.9z"/>
<path d="M375.3 576.2l3.8 .3v-.3zM375.3 576.2l3.8 .3h-3.8z"/>
<path d="M363.6 576.4l3.9 .3v-.3zM363.6 576.4l3.9 .3h-3.9z"/>
<path d="M375.3 576.5l3.9 .3-.1-.3zM375.3 576.5l3.9 .3h-3.9z"/>
<path d="M363.6 576.7l3.9 .3v-.3zM363.6 576.7l3.9 .3h-4z"/>
<path d="M375.3 576.8l3.9 .2v-.2zM375.3 576.8l3.9 .2h-3.9z"/>
<path d="M366.6 572.5l4.8 4.5 3.2-4.5zM366.6 572.5l4.8 4.5z"/>
<path d="M363.5 577l4 .3v-.3zM363.5 577l4 .3h-4z"/>
<path d="M375.3 577l3.9 .3v-.3zM375.3 577l3.9 .3h-3.9z"/>
<path d="M363.5 577.3l4 .3v-.3zM363.5 577.3l4 .3h-4z"/>
<path d="M375.3 577.3l3.9 .3v-.3zM375.3 577.3l3.9 .3h-3.9z"/>
<path d="M363.5 577.6l4 .3v-.3zM363.5 577.6l4 .3h-4z"/>
<path d="M375.3 577.6l3.9 .3v-.3zM375.3 577.6l3.9 .3h-3.9z"/>
<path d="M363.5 577.9l4 .2v-.2zM363.5 577.9l4 .2h-3.9z"/>
<path d="M375.3 577.9l3.9 .3v-.3zM375.3 577.9l3.9 .3h-3.9z"/>
<path d="M363.6 578.1l3.9 .3v-.3zM363.6 578.1l3.9 .3h-3.9z"/>
<path d="M375.3 578.2l3.8 .3 .1-.3zM375.3 578.2l3.8 .3h-3.8z"/>
<path d="M363.6 578.4l3.9 .3v-.3zM363.6 578.4l3.9 .3h-3.8z"/>
<path d="M375.3 578.5l3.8 .3v-.3zM375.3 578.5l3.8 .3h-3.8z"/>
<path d="M363.7 578.7l3.8 .3v-.3zM363.7 578.7l3.8 .3h-3.8z"/>
<path d="M375.3 578.8l3.7 .2 .1-.2zM375.3 578.8l3.7 .2h-3.7z"/>
<path d="M363.7 579l3.8 .3v-.3zM363.7 579l3.8 .3h-3.7z"/>
<path d="M375.3 579l3.6 .3 .1-.3zM375.3 579l3.6 .3h-3.6z"/>
<path d="M363.8 579.3l3.7 .2v-.2zM363.8 579.3l3.7 .2h-3.6z"/>
<path d="M375.3 579.3l3.5 .3 .1-.3zM375.3 579.3l3.5 .3h-3.5z"/>
<path d="M363.9 579.5l3.6 .3v-.3zM363.9 579.5l3.6 .3h-3.4z"/>
<path d="M375.3 579.6l3.4 .3 .1-.3zM375.3 579.6l3.4 .3h-3.4z"/>
<path d="M374.6 574.3v5.8zM374.6 574.3v5.8h-3.2z"/>
<path d="M368.1 575.1l3.3 5zM368.1 575.1l3.3 5h-3.3z"/>
<path d="M364.1 579.8l3.4 .3v-.3zM364.1 579.8l3.4 .3h-3.3z"/>
<path d="M375.3 579.9l3.2 .2 .2-.2zM375.3 579.9l3.2 .2h-3.2z"/>
<path d="M371.4 580.1h3.2zM371.4 580.1h3.2z"/>
<path d="M368.1 580.1h3.3zM368.1 580.1h3.3z"/>
<path d="M364.2 580.1h3.3zM364.2 580.1h3.3z"/>
<path d="M364.2 580.1h14.3zM364.2 580.1h14.3z"/>
<path d="M364.2 580.1h14.3zM364.2 580.1l14.2 .2z"/>
<path d="M364.4 580.3h14zM364.4 580.3l14 .1z"/>
<path d="M364.4 580.4h14zM364.4 580.4l13.8 .2z"/>
<path d="M364.5 580.6h13.7zM364.5 580.6h13.7z"/>
<path d="M364.6 580.6h13.6zM364.6 580.6l13.4 .2z"/>
<path d="M364.7 580.8h13.3zM364.7 580.8l13.3 .1z"/>
<path d="M364.7 580.9h13.3zM364.7 580.9l13.1 .2z"/>
<path d="M364.9 581.1h12.9zM364.9 581.1h12.9z"/>
<path d="M365 581.1h12.8zM365 581.1l12.6 .2z"/>
<path d="M365.1 581.3h12.5zM365.1 581.3l12.5 .1z"/>
<path d="M365.2 581.4h12.4zM365.2 581.4l12.2 .1z"/>
<path d="M365.3 581.5h12.1zM365.3 581.5l12.1 .1z"/>
<path d="M365.4 581.6h12zM365.4 581.6l11.8 .2z"/>
<path d="M365.6 581.8h11.6zM365.6 581.8h11.5z"/>
<path d="M365.6 581.8h11.5zM365.6 581.8l11.3 .2z"/>
<path d="M365.8 582h11.1zM365.8 582h11.1z"/>
<path d="M365.9 582h11zM365.9 582l10.7 .2z"/>
<path d="M366.1 582.2h10.5zM366.1 582.2h10.5z"/>
<path d="M366.1 582.2h10.5zM366.1 582.2l10.3 .2z"/>
<path d="M366.4 582.4h10zM366.4 582.4h9.9z"/>
<path d="M366.4 582.4h9.9zM366.4 582.4l9.7 .1z"/>
<path d="M366.6 582.5h9.5zM366.6 582.5l9.4 .1z"/>
<path d="M366.7 582.6h9.3zM366.7 582.6l9.1 .1z"/>
<path d="M366.9 582.7h8.9zM366.9 582.7h8.9z"/>
<path d="M367 582.7h8.8zM367 582.7l8.5 .2z"/>
<path d="M367.2 582.9h8.3zM367.2 582.9h8.2z"/>
<path d="M367.3 582.9h8.1zM367.3 582.9l7.9 .1z"/>
<path d="M367.6 583h7.6zM367.6 583h7.5z"/>
<path d="M367.6 583h7.5zM367.6 583l7.3 .1z"/>
<path d="M367.9 583.1h7zM367.9 583.1l6.9 .1z"/>
<path d="M367.9 583.2h6.9zM367.9 583.2l6.6 .1z"/>
<path d="M368.2 583.3h6.3zM368.2 583.3h6.3z"/>
<path d="M368.3 583.3h6.2zM368.3 583.3l5.9 .1z"/>
<path d="M368.5 583.4h5.7zM368.5 583.4h5.7z"/>
<path d="M368.6 583.4h5.6zM368.6 583.4l5.3 .1z"/>
<path d="M368.9 583.5h5zM368.9 583.5h4.9z"/>
<path d="M368.9 583.5h4.9zM368.9 583.5h4.6z"/>
<path d="M369.2 583.5h4.3zM369.2 583.5l4.3 .1z"/>
<path d="M369.3 583.6h4.2zM369.3 583.6h3.9z"/>
<path d="M369.6 583.6h3.6zM369.6 583.6h3.5z"/>
<path d="M369.6 583.6h3.5zM369.6 583.6l3.2 .1z"/>
<path d="M369.9 583.7h2.9zM369.9 583.7h2.9z"/>
<path d="M370 583.7h2.8zM370 583.7h2.5z"/>
<path d="M370.3 583.7h2.2zM370.3 583.7h2.1z"/>
<path d="M370.3 583.7h2.1zM370.3 583.7l1.8 .1z"/>
<path d="M370.6 583.8h1.5zM370.6 583.8h1.5z"/>
<path d="M370.7 583.8h1.4zM370.7 583.8h1z"/>
<path d="M371 583.8h.7zM371.1 583.8h.6z"/>
</g>
<g fill="#ed1f24" stroke="#ed1f24" stroke-width=".42">
<path d="M378.5 567.1l-2 3.8h-.7z"/>
<path d="M375.8 570.9h.7z"/>
<path d="M375 571.9l.3 .1z"/>
<path d="M375.3 572h.5z"/>
<path d="M375.8 570.9l.6 .1zM376.1 571h.3z"/>
<path d="M375.8 570.9l.3 .1zM375.8 570.9l.3 .1z"/>
<path d="M375.7 571l.6 .1zM375.7 571l.6 .1z"/>
<path d="M375.6 571.1l.3 .8 .4-.8zM375.6 571.1l.3 .8h-.9z"/>
<path d="M375 571.9h.9zM375 571.9l.8 .1z"/>
<path d="M375.3 572l.5 .1zM375.5 572.1h.3z"/>
<path d="M375 572l.5 .1zM375 572l.5 .1z"/>
<path d="M374.9 572.1l.8 .2zM374.9 572.1l.8 .2z"/>
<path d="M374.8 572.3l.7 .3 .2-.3zM374.8 572.3l.7 .3h-.9z"/>
<path d="M374.6 572.6l-1.5 4.5 2.4-4.5zM374.6 572.6l-1.5 4.5h-1.7z"/>
<path d="M366.5 572.6l4.9 4.5zM366.5 572.6l4.9 4.5h-2z"/>
<path d="M369.4 577.1l2 3zM369.4 577.1h3.7l-1.7 3z"/>
</g>
<!-- layer: 0 -->
<path d="M366.3 572.2l.3 .3z" fill="#ed1f24" stroke="#ed1f24" stroke-width=".42"/>
<g fill="#c7c8ca" stroke="#c7c8ca" stroke-width=".42">
<path d="M302.3 572.7h.9l-.2 .4z"/>
<path d="M307.9 570.5h3.9l-1.9 3z"/>
<path d="M304.9 577l1.4-1 1.3 1z"/>
<path d="M304.9 577l2.8 .1z"/>
<path d="M300.9 570.5l3.8 .4 .3-.4zM300.9 570.5l3.8 .4h-3.6z"/>
<path d="M301.1 570.9l3.3 .3 .3-.3zM301.1 570.9l3.3 .3h-3.1z"/>
<path d="M301.3 571.2l2.8 .4 .3-.4zM301.3 571.2l2.8 .4h-2.5z"/>
<path d="M301.6 571.6l2.2 .4 .3-.4zM301.6 571.6l2.2 .4h-2z"/>
<path d="M301.8 572l1.7 .4 .3-.4zM301.8 572l1.7 .4h-1.5z"/>
<path d="M302 572.4l1.2 .3 .3-.3zM302 572.4l1.2 .3h-.9z"/>
<path d="M302.3 572.7l.2 .4h.5zM302.5 573.1h.5l-.2 .4z"/>
<path d="M307.9 570.5l1.2 3h.8zM309.1 573.5h.8l-.5 .8z"/>
<path d="M304.9 577l2.8 .1zM305 577.1h2.7l-1.4 2.2z"/>
</g>
<path d="M304.9 577l1.4 2.3 1.4-2.2M305.2 570.5h-4.3l1.9 3M306.7 567.6l5.1 12.7-5.5-4.3-6.3 4.3 3-7.1zM307.9 570.5h3.9l-2.4 3.8" fill="none" stroke="#636466" stroke-width=".42"/>
<g fill="#293189" stroke="#293189" stroke-width=".42">
<path d="M306.7 567.6l.3 .7h-.8z"/>
<path d="M300.6 578.6h1.9l-2.5 1.7z"/>
<path d="M306.3 576h3.8l1 2.6z"/>
<path d="M306.2 568.3l1.1 .7-.3-.7zM306.2 568.3l1.1 .7h-1.7z"/>
<path d="M305.6 569l2 .8-.3-.8zM305.6 569l2 .8h-2.5z"/>
<path d="M305.1 569.8l2.8 .7-.3-.7zM305.1 569.8l2.8 .7h-3.3z"/>
<path d="M304.6 570.5l3.4 .4-.1-.4zM304.6 570.5l3.4 .4h-3.6z"/>
<path d="M304.4 570.9l3.8 .4-.2-.4zM304.4 570.9l3.8 .4h-4.1z"/>
<path d="M304.1 571.3l4.2 .4-.1-.4zM304.1 571.3l4.2 .4h-4.4z"/>
<path d="M303.9 571.7l4.6 .4-.2-.4zM303.9 571.7l4.6 .4h-4.8z"/>
<path d="M303.7 572.1l5 .3-.2-.3zM303.7 572.1l5 .3h-5.3z"/>
<path d="M303.4 572.4l5.4 .4-.1-.4zM303.4 572.4l5.4 .4h-5.6z"/>
<path d="M303.2 572.8l5.8 .4-.2-.4zM303.2 572.8l5.8 .4h-6z"/>
<path d="M303 573.2l6.1 .4-.1-.4zM303 573.2l6.1 .4h-6.3z"/>
<path d="M302.8 573.6l6.5 .4-.2-.4zM302.8 573.6l6.5 .4h-6.7z"/>
<path d="M302.6 574l6.8 .5-.1-.5zM302.6 574l6.8 .5h-7z"/>
<path d="M302.4 574.5l7.2 .4-.2-.4zM302.4 574.5l7.2 .4h-7.4z"/>
<path d="M302.2 574.9l7.6 .4-.2-.4zM302.2 574.9l7.6 .4h-7.8z"/>
<path d="M302 575.3l7.9 .4-.1-.4zM302 575.3l7.9 .4h-8.1z"/>
<path d="M301.8 575.7l8.3 .3-.2-.3zM301.8 575.7l8.3 .3h-8.4z"/>
<path d="M301.7 576h4.6zM301.7 576l4.5 .1z"/>
<path d="M301.6 576.1l3.3 .8 1.3-.8zM301.6 576.1l3.3 .8h-3.6z"/>
<path d="M301.3 576.9l2.4 .9 1.2-.9zM301.3 576.9l2.4 .9h-2.7z"/>
<path d="M306.3 576l3.4 2.6h1.4zM309.7 578.6h1.4l.7 1.7z"/>
<path d="M301 577.8l1.5 .8 1.2-.8zM301 577.8l1.5 .8h-1.9z"/>
</g>
<text font-size="10.1" fill="#00f" x="87.1" y="553.8" transform="rotate(180 87.1 553.8)">N</text>
<g font-size="10">
<text x="139.2" y="161.5">PLAN</text>
<text x="258.3" y="160.7">RCP</text>
<text x="138.9" y="319.8">ELEVATION-1</text>
<text x="254.7" y="322.2">ELEVATION-2</text>
<text x="140.8" y="478.8">ELEVATION-3</text>
<text x="258" y="478.7">ELEVATION-4</text>
</g>
<g font-size="8.4">
<text x="113.6" y="90.3">P-03</text>
<text x="175" y="100.9">P-04</text>
<text x="147.5" y="118.2">SD-36</text>
<text x="262.8" y="117.1">SD-36</text>
<text x="162.3" y="131.9" transform="rotate(-90 162.3 131.9)">SB-07</text>
<text x="175.3" y="132.3" transform="rotate(-90 175.3 132.3)">SB-08</text>
</g>
<g font-size="7.7" fill="#767676">
<text x="139" y="98.3">RECORD</text>
<text x="254.6" y="97.3">RECORD</text>
<text x="143.8" y="107.6">ROOM</text>
<text x="259.4" y="106.5">ROOM</text>
<text x="136.8" y="116.7">2450x1830</text>
<text x="252.4" y="115.7">2450x1830</text>
</g>
<g font-size="7.5">
<text x="290.7" y="176.4">SLAB</text>
<text x="173.6" y="359.1">FALSE CEILING</text>
<text x="202.8" y="459.7">FFL.</text>
</g>
<g font-size="7.1">
<text x="190.1" y="175">SLAB</text>
<text x="165.1" y="201.1">FALSE CEILING</text>
<text x="273.4" y="202.5">FALSE CEILING</text>
<text x="193" y="301.6">FFL.</text>
<text x="301.3" y="303">FFL.</text>
<text x="198.6" y="332.7">SLAB</text>
<text x="304.1" y="334.1">SLAB</text>
<text x="279" y="360.2">FALSE CEILING</text>
<text x="93.4" y="532">TITLE :</text>
<text x="202.9" y="532">CLIENT :</text>
<text x="298" y="532">PROJECT :</text>
<text x="110.9" y="544">RECORD ROOM</text>
<text x="103.1" y="552.5">ELEVATION LAYOUT</text>
</g>
<text font-size="7.1" fill="#5e5e5e" x="308.3" y="460.7">FFL.</text>
<g font-size="6.9" fill="#f00">
<text x="150.5" y="109.4">SD</text>
<text x="266.1" y="108.4">SD</text>
</g>
<g font-size="6.4">
<text x="53" y="538">W</text>
<text x="34.7" y="558.3">S</text>
<text x="54.8" y="578.5">E</text>
</g>
<text font-size="5.7" x="216.4" y="570.4">AVC/TGMSIDC/IVFP/S/03</text>
<g font-size="5.6" fill="#f00">
<text x="127.7" y="129.5">1</text>
<text x="118.6" y="138.8">4</text>
<text x="137" y="138.8">2</text>
<text x="128.1" y="149.5">3</text>
</g>
<g font-size="5.1">
<text x="203.2" y="541.9">TELANGANA STATE MEDICAL</text>
<text x="203.1" y="548">SERVICES AND INFRASTRUCTURE</text>
<text x="203" y="554.1">DEVELOPMENT CORPORATION.</text>
<text x="239.4" y="588.3">SHEET</text>
<text x="275.1" y="588.3">03</text>
</g>
<text font-size="4.6" x="300.4" y="585">ASTA</text>
<g font-size="4.5">
<text x="91.1" y="563.4">PURPOSE OF DRAWING :-</text>
<text x="93.8" y="572.1">PROPOSED</text>
<text x="132.9" y="572.1">FOR APPROVAL</text>
<text x="93.6" y="581.9">WORKING</text>
<text x="147.6" y="581.9">AS BUILT</text>
</g>
<g font-size="4.2">
<text x="296.9" y="539.6">IFV CENTER ON THIRD FLOOR IN MODERN</text>
<text x="297.1" y="544.7">GOVERNMENT MATERNITY HOSPITAL,</text>
<text x="297" y="549.8">PETLABURJ, HYDERABAD ,TELANGANA.</text>
<text x="200.5" y="563.1">DWG. No.:</text>
<text x="200.5" y="579.2">REV</text>
<text x="221.9" y="579.2">R1</text>
<text x="239.9" y="579.2">DATE</text>
<text x="260.4" y="579.2">17-06-2024</text>
<text x="198.8" y="587.3">SCALE</text>
<text x="220.4" y="587.3">NTS</text>
</g>
<text font-size="3.5" x="297.1" y="560.6">CONTRACTOR :</text>
<g font-size="2.7">
<text x="318.6" y="572.9">M/s Asta Vardhman Consortium</text>
<text x="318.5" y="576.2">H. NO. 8-2-334/27, Plot No. 27,</text>
<text x="318.5" y="579.4">Road No. 03, Banjara Hills,</text>
<text x="318.5" y="582.7">Hyderabad - 500034</text>
</g>
</svg>
